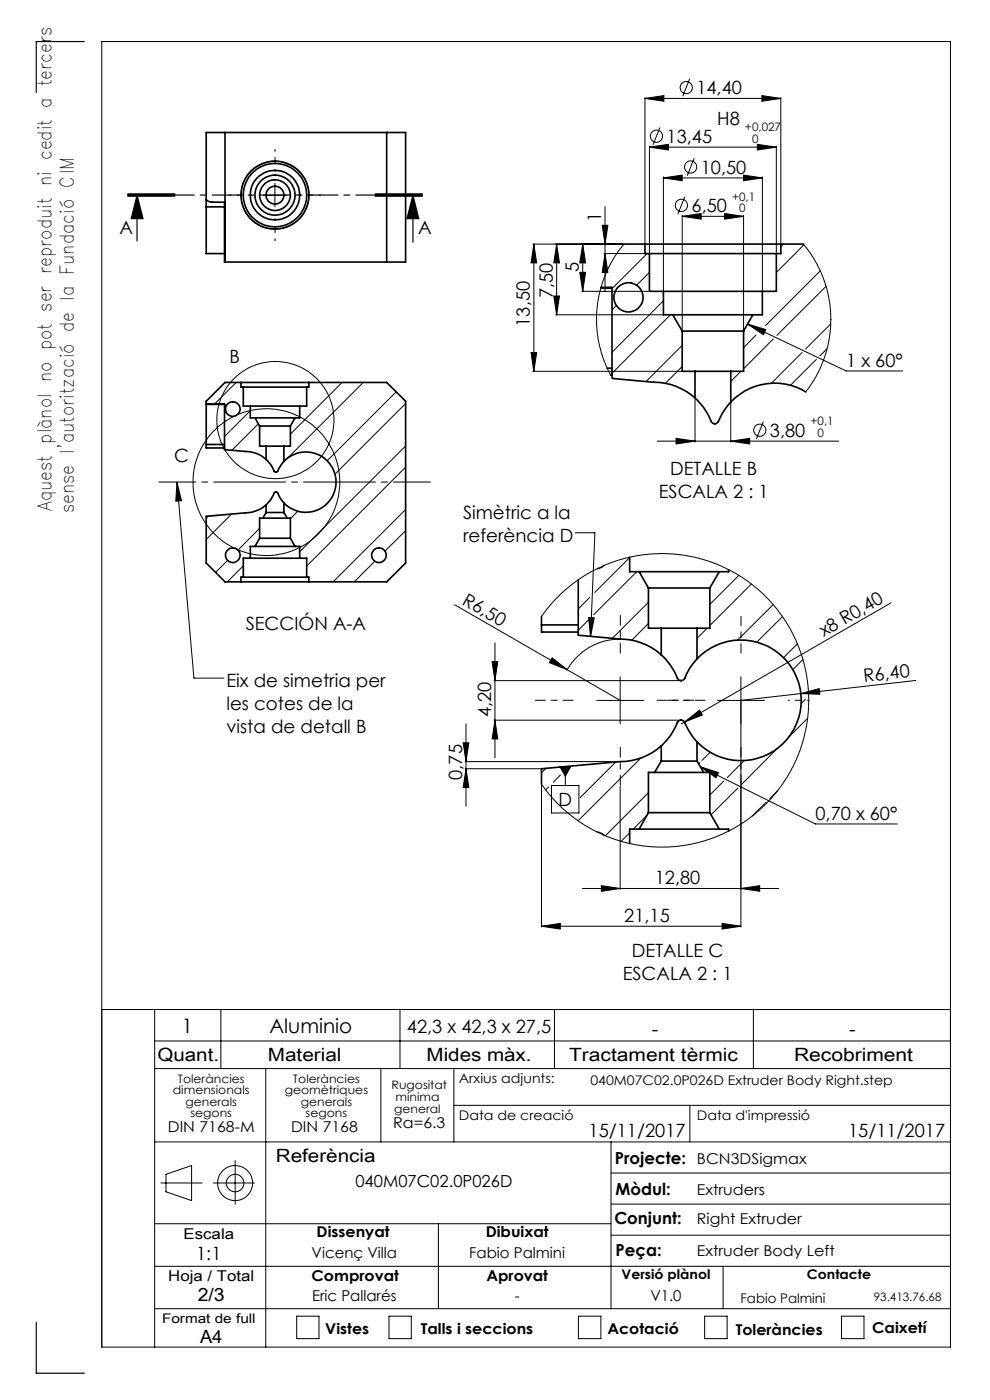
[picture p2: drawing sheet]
<svg xmlns="http://www.w3.org/2000/svg" width="210mm" height="297mm" viewBox="0 0 210 297" stroke-linecap="round" stroke-linejoin="round" font-family="sans-serif">
<g fill="none" stroke="#000" stroke-width=".21">
<path d="M146.3 16.7l-1.5 3.7M58.3 38.9v5M136.8 20.9l4-.6v1.2zM136.8 20.7v30.9M136.8 20.9h28.8M137.8 31.2l4-.6v1.2zM137.8 31v22.6M137.8 31.2h26.9M140 27.1l-1.5 3.7M140.7 37.7l4-.6v1.2zM140.7 37.5v24.1M140.7 37.7h21"/>
<path d="M147.2 33.6l-1.4 3.7M157.7 37.1l4 .6-4 .6zM160.7 30.6l4 .6-4 .6zM161.6 20.3l4 .6-4 .6zM161.7 37.5v24.1M164.7 31v22.6M165.6 20.7v30.9M55.8 41.4h5M113 51.8h19.2M113.2 51.8l.6 4h-1.2zM113.2 51.8v27M118.1 51.8l.6 4h-1.2z"/>
<path d="M118.1 51.8v15M123 57.8h1.2l-.6 4zM123.6 51.8l.6 4h-1.2zM123.6 51.8v10M127.7 47.8h1.2l-.6 4zM128.1 53.8h9.4M128.3 53.8l.6 4h-1.2zM128.3 43.8v18M132.4 51.8l-2 2.7-1.8 3.2-1.1 3.1-.5 1.9-.4 2.5v4.3l.5 3.5 1 3.5 1.4 3.1M137.3 53.8l-7.5 7.4M137.8 57.8l-2.8 2.7M144.7 45.9l4-.6v1.2z"/>
<path d="M144.7 45.7v24.4M144.7 45.9h13M145.3 41.7l-1.5 3.7M153.7 45.3l4 .6-4 .6zM157.7 45.7v24.4M166.2 51.8l-.6 .6M170.4 51.8l2.1 2.9 1.5 2.6 .7 1.8 1.1 3.9 .4 4.5-.2 4-1 4.1-.9 2.4-1 1.9-2.2 3.2M170.5 51.9l-5.8 5.9M174 57.5l-11.6 11.6M112.6 74.8h1.2l-.6 4zM113 78.8h31.5M117.5 62.8h1.2l-.6 4z"/>
<path d="M117.9 66.8h22.6M123.4 61.8h14.1M130.7 64.8l-.9 .9M140.7 63.8l-10.9 10.9M142.2 66.8l-12.4 12.4M144.7 73.3l-7.6 7.6M144.7 77.7l-3.6 3.6M157.2 78.8l-2.2 2.1M158.6 68.8l3.9 1.1-.6 1.1zM158.6 68.8l20.9 9.9h12M160.4 71.1l-2.7 2.7M164 71.9l-6.3 6.3"/>
<path d="M170.1 74.8l-6.5 6.5M173.2 76.2l-5.5 5.5M175.2 60.7l-10.4 10.5M175.4 74l-1.5 1.5M176.2 68.7l-5.3 5.3M50.1 81.1l-4.6 4.6M53.1 87.1l-5.5 5.5M54.8 89.9l-5.6 5.6M56.4 97.3l-.1 .1M72.6 81.1l-11 11M77 81.1l-16 16.1M84 83.1l-14.6 14.7"/>
<path d="M86 85.6l-15 15M86 94.6l-22.4 22.4M86 99.1l-20.9 21M129.8 80.1l.1 .2M139.4 93.6h38.5M143.4 93l4 .6-4 .6zM147.4 84.6v9.2M147.4 84l-.2 .2M155 93.6l4-.6v1.2zM155 85.5v8.3M161.9 89.4l-1.5 3.7M37.5 102.3l1 3.9-1.2 .1z"/>
<path d="M37.5 102.3l3.6 41.6h6.4M44.2 109.5l-.5 .5M48.3 118.9l-2.6 2.5M49.1 109l-5.4 5.4M55.1 112.1l-4.6 4.6M60.4 106.8l-.2 .1M63.2 108.4l-1.6 1.7M79.5 119.1l-4.4 4.3M86 108.1l-15.3 15.3M86 112.6l-4.3 4.3M122 113h4.2l-.9 22M128.1 120l3.5-1.3 3.7-.8 4.3-.5 3.5 .1 3.4 .5 3.9 1.1 2.6 1 4.2 2.2 3.3 2.5 2.3 2.2 2.1 2.3 2.7 4 1.9 4.1 1 3.1 .8 3.9 .3 3.7-.3 4.1-.7 4.1-.9 3-1.6 3.5-1.9 3.2-2.6 3.4-2.8 2.8-2.6 1.9-3.2 2-3.7 1.7-2.9 .9-4.8 .9-4.3 .1-3.9-.4-3.5-.8-3.8-1.3"/>
<path d="M133.6 118.3l-7.4 7.4M51.6 120l-3.4 3.4M96.4 128.3l35.2 20.3M105 136.4v24.4M117.1 139.6l3.2 2.5-3.8-1.5zM124.8 131l1.2 .1-.7 3.9zM124.9 131.4l-2.2 2.3M125.1 126.7l-2.4 2.5M126.8 120.6l-3.2 1.8-3.4 2.5-2.5 2.4-2.8 3.5M131.4 135.6a13 13 0 0 0-11.2 6.6M135.1 121.3l-9.2 9.1M137.5 127.8l-7.6 7.6"/>
<path d="M137.5 132.3l-3.5 3.5M140.3 138.5l-.2 .2M150 133.3l-2.2 2.1M156.7 122.1l-6.1 6.1M159.4 123.9l-8.8 8.8M164 128.3l-7.5 7.5M166 130.8l-5.5 5.4M169.2 136.6l-3 2.9M170.3 139.9l-2.1 2.2M189 127.9l-43.8 25.3M98.2 157.6h1.2l-.6 4zM98.8 153.6v17.5"/>
<path d="M104.4 140.4h1.2l-.6 4zM104.8 152.8h39.5M104.8 144.4h39.4M105 152.8l.6 4h-1.2zM126.6 148.6h10M131.6 143.6v10M145.2 153.2l3.2-2.5 .6 1zM145.2 153.2l-.7 .4M148.1 157.6l-.3 .3M150.6 159.6l-1.7 1.7M152.2 148.6h10M157.2 143.6v53.1"/>
<path d="M165 158.7l-7.7 7.7M169.9 147.1l3.9-1 .1 1.2zM170.8 148.4l-.9 .9M171.3 152.4l-4 4M194.3 144.4l-37.1 4.2M98.7 163.1h16M98.7 161.6h32.7M98.8 163.1l.6 4h-1.2zM114.9 166.4l2.2 2.9 2.8 2.7 3.1 2.4 3.7 2.1M114.9 163.3v33.4M115.8 163l-.9 .9M116.4 166.9l-.7 .7"/>
<path d="M117 166.6h5.8v5.9h-5.8zM118.7 162.6h2.4l-1.2 2.1zM118.9 164.4l-1.5 1.5M119.9 162.6v4M130.6 161.7l-7.6 7.5M131.6 166.8v21.9M133.6 176.7l-1.8 1.8M135.9 160.8l-13.3 13.3M137.2 173l-2.9 2.9M137.5 168.2l-9.1 9.1M148.4 161.8l-.2 .2M148.6 162.7l3.8 1.2-.5 1.1z"/>
<path d="M148.6 162.7l24.4 12.1h17.4M153.5 165.7l-2.9 3M156.5 167.2l-5.7 5.7M157.8 161.4l-3.5 3.6M162.5 170.2l-3 2.9M165 167.7l-1.7 1.7M114.9 196.5l4-.6v1.2zM114.9 196.5h42.3M123.5 188.5h41.7M127.6 187.9l4 .6-4 .6zM153.2 195.9l4 .6-4 .6zM157.2 188.5l3.9-.6v1.2z"/>
<path d="M21.6 214.2h180M32.8 214.2v71.6M46.8 214.2v12.5M84.8 214.2v12.5M117.6 214.2v12.5M159.8 214.2v12.5M32.8 220.8h168.8M32.8 226.7h168.8M56.4 226.7v59.1M80.8 226.7v15.5M96.3 226.7v15.5M96.3 234.5h105.3"/>
<path d="M146.3 234.5v7.7M32.8 259.6h96.8M32.8 242.2h168.8M34.1 251h8.8M35.2 249.1l5.4-1.8v7.4l-5.4-1.9zM45.3 251h8.7M49.9 246.2v9.3M93 259.6v18M129.6 242.2v35.4M129.6 255.4h72M129.6 248.8h72M32.8 277.6h168.8"/>
<path d="M32.8 268.6h168.8M62.9 279.2h4.8v4.8h-4.8zM82.5 279.2h4.7v4.8h-4.7zM122.7 279.2h4.8v4.8h-4.8zM129.6 262h72M149.5 279.2h4.7v4.8h-4.7zM153.4 268.6v9M178.5 279.2h4.8v4.8h-4.8zM21.6 285.8h180v-277h-180v277"/>
<circle cx="145.6" cy="18.6" r="1.3"/>
<circle cx="139.3" cy="28.9" r="1.3"/>
<circle cx="146.5" cy="35.4" r="1.29"/>
<circle cx="58.3" cy="41.4" r="7.2"/>
<circle cx="144.5" cy="43.6" r="1.3"/>
<circle cx="58.4" cy="89.1" r="12.4"/>
<circle cx="161.2" cy="91.3" r="1.29"/>
<circle cx="56.5" cy="102.3" r="15.6"/>
<circle cx="49.9" cy="251" r="3.7"/>
<circle cx="49.9" cy="251" r="1.86"/>
</g>
<path d="M17.9 8.8h-10.2v10.8M27.1 41.6h10zM27.1 41.4h10M27.1 41.1h10M29.1 41.4l1.2 5h-2.5zM29.1 41.4v9.7M79.6 41.4h10M79.6 41.1h10M79.6 41.6h10M87.6 41.4l1.2 5h-2.5zM87.6 41.4v10M7.7 280.5v10.8h10.2" fill="none" stroke="#000" stroke-width=".25"/>
<path d="M58.3 36.4v-4.7M53.3 41.4h-4.7M58.3 46.4v4.7M63.3 41.4h4.7" fill="none" stroke="#000" stroke-width=".21" stroke-dasharray="15.2 1.3 1.3 1.3" stroke-dashoffset="14.8"/>
<path d="M131.6 138.6v-8M121.6 148.6h-8M131.6 158.6v8M141.6 148.6h8" fill="none" stroke="#000" stroke-width=".21" stroke-dasharray="15.2 1.3 1.3 1.3" stroke-dashoffset="13.1"/>
<path d="M157.2 138.6v-7.8M147.2 148.6h-7.8M157.2 158.6v7.8" fill="none" stroke="#000" stroke-width=".21" stroke-dasharray="15.2 1.3 1.3 1.3" stroke-dashoffset="13.2"/>
<path d="M167.2 148.6h4.4" fill="none" stroke="#000" stroke-width=".21" stroke-dasharray="15.2 1.3 1.3 1.3" stroke-dashoffset="15"/>
<path d="M91.3 102.3h-57.6" fill="none" stroke="#000" stroke-width=".21" stroke-dasharray="15.2 1.3 1.3 1.3" stroke-dashoffset="7.4"/>
<path d="M89.6 41.4h-62.5" fill="none" stroke="#000" stroke-width=".25" stroke-dasharray="6.3 1.3 1.3 1.3" stroke-dashoffset="2.4"/>
<g fill="#000">
<path d="M117.1 139.6l3.2 2.5-3.8-1.5zM145.2 153.2l3.2-2.5 .6 1zM169.9 147.1l3.9-1 .1 1.2zM118.7 162.6h2.4l-1.2 2.1z"/>
<path d="M137.8 31.2l4-.6v1.2zM160.7 30.6l4 .6-4 .6zM140.7 37.7l4-.6v1.2zM157.7 37.1l4 .6-4 .6zM144.7 45.9l4-.6v1.2zM153.7 45.3l4 .6-4 .6zM136.8 20.9l4-.6v1.2zM161.6 20.3l4 .6-4 .6zM158.6 68.8l3.9 1.1-.6 1.1zM127.6 187.9l4 .6-4 .6zM157.2 188.5l3.9-.6v1.2zM148.6 162.7l3.8 1.2-.5 1.1z"/>
<path d="M87.6 41.4l1.2 5h-2.5zM29.1 41.4l1.2 5h-2.5z"/>
<path d="M113.2 51.8l.6 4h-1.2zM112.6 74.8h1.2l-.6 4zM118.1 51.8l.6 4h-1.2zM117.5 62.8h1.2l-.6 4zM123.6 51.8l.6 4h-1.2zM123 57.8h1.2l-.6 4zM127.7 47.8h1.2l-.6 4zM128.3 53.8l.6 4h-1.2z"/>
<path d="M143.4 93l4 .6-4 .6zM155 93.6l4-.6v1.2z"/>
<path d="M37.5 102.3l1 3.9-1.2 .1zM124.8 131l1.2 .1-.7 3.9z"/>
<path d="M98.8 163.1l.6 4h-1.2zM98.2 157.6h1.2l-.6 4zM105 152.8l.6 4h-1.2zM104.4 140.4h1.2l-.6 4z"/>
<path d="M153.2 195.9l4 .6-4 .6zM114.9 196.5l4-.6v1.2z"/>
</g>
<g fill="none" stroke="#000" stroke-width=".35">
<path d="M47.7 28.1v27.5M82 28.1v27.5M43.7 42.4l1 .5h2.9v12.7h38.4v-27.5h-42.3v25.7h3.9M43.7 43.9h3.9M132.4 51.8h4.4M136.8 51.8h28.8M136.8 51.8v2h1M137.8 53.8h26.9M137.8 53.8v8h2.9M164.7 53.8v8h-3M165.6 51.8v2h-.9M165.6 51.8h4.8"/>
<path d="M127.5 61.1h2.3M127.5 61h2.3v19.1M128.8 78.1h1M129.5 79.6h.3M140.7 61.8h21M140.7 61.8v5h2M142.7 66.8h17M142.7 66.8l2 3.4M144.7 70.2h13M144.7 70.2v8.6h2.7M147.4 78.8h7.6M147.4 78.8v5.6"/>
<path d="M155 78.8v6.5M157.7 70.2v8.6h-2.7M159.7 66.8l-2 3.4M161.7 61.8v5h-2M43.7 85.7h3.9v9.7l4.5 .4a6.4 6.4 0 0 1 4.3 1.7M43.7 85.7v.1M43.7 85.8v8.5M43.7 94.3v.7h3.9M43.7 85.8h3.9M43.7 94.3h3.9M51.1 81.1h14.4M51.1 81.1h-3.4l-4 4v.6"/>
<path d="M51.1 81.1v1h.5M51.6 82.1h13.5M51.6 82.1v4h1.5M53.1 86.1h10.5M53.1 86.1v2.5h1M54.1 88.6h8.5M54.1 88.6l1 1.8M55.1 90.4h6.5M55.1 90.4v4.2h1.3M56.4 97.5l.2 .1a7.1 7.1 0 0 1 1.7 2.5l.2 .1M56.4 94.6h3.8M56.4 94.6v2.9"/>
<path d="M60.2 97.9l-1.4 2.1-.2 .2M60.2 97.9a6.4 6.4 0 0 1 9.1-.2 6.4 6.4 0 0 1 0 9.1 6.4 6.4 0 0 1-9.1-.1M60.2 94.6v3.3M61.6 90.4v4.2h-1.4M62.6 88.6l-1 1.8M63.6 86.1v2.5h-1M65.1 82.1v4h-1.5M65.5 81.1h16.5l4 4v34.3l-4 4h-16.5M65.5 81.1v1h-.4M129.9 80.3l8.8 .8a13 13 0 0 1 8.7 3.3M147.4 84.4v.1a13.9 13.9 0 0 1 3.5 5 .95 .95 0 0 0 1.1 .3 .95 .95 0 0 0 .6-.9 14.4 14.4 0 0 1 2.4-3.6M170.9 83.1a12.8 12.8 0 0 0-15.9 2.2"/>
<path d="M53.1 118.4h10.5M53.1 118.4h-1.5v4M54.1 115.9h8.5M54.1 115.9h-1v2.5M55.1 114.2h6.5M55.1 114.2l-1 1.7M55.7 109.9h5.2M55.7 109.9h-.6v4.3M56.4 108.7h3.8M56.4 107.1a6.9 6.9 0 0 1-4.3 1.7l-8.4 .7v9.9l4 4h3.4M56.4 107.1v1.6M56.4 108.7l-.7 1.2"/>
<path d="M58.5 104.4l-.3 .1a6.3 6.3 0 0 1-1.8 2.6M58.5 104.4h.1M58.5 100.2h.1M58.6 104.4l.2 .1 .9 1.5 .5 .7M60.2 106.7v2M60.2 108.7l.7 1.2M60.9 109.9h.7v4.3M61.6 114.2l1 1.7M62.6 115.9h1v2.5M63.6 118.4h1.5v4M128.1 120l-1.3 .6M133.6 118.2v3.1h2"/>
<path d="M51.1 123.4h14.4M51.6 122.4h13.5M51.6 122.4h-.5v1M65.1 122.4h.4v1M114.9 130.8v1.8M114.9 132.6v1.5h7.8M114.9 132.6h7.8M122.7 123v11.8l8.9 .8a13.3 13.3 0 0 1 8.7 3.3M135.6 121.3h17M135.6 121.3l1.9 3.4M137.5 124.7h13.1M137.5 124.7v8.6h2.8"/>
<path d="M140.3 138.9a15 15 0 0 1 3.6 5.3 .96 .96 0 0 0 1 .1 .96 .96 0 0 0 .6-.9 14 14 0 0 1 2.3-3.6M140.3 133.3h7.5M140.3 133.3v5.6M147.8 139.8a12.8 12.8 0 0 1 18.3-.4 12.8 12.8 0 0 1 0 18.3 12.8 12.8 0 0 1-18.3-.3M147.8 133.3v6.5M150.6 124.7v8.6h-2.8M152.6 121.3l-2 3.4M154.6 120.9v.4h-2M140.3 158.2a12.8 12.8 0 0 1-8.7 3.4l-16.7 1.5v3.3M140.3 158.2v3.3M147.8 157.4a17 17 0 0 1-2.8-4.4 .9 .9 0 0 0-1.3 .3 13.2 13.2 0 0 1-3.4 4.9M147.8 157.4v4.1"/>
<path d="M126.7 176.5l1.4 .7M135.6 175.9h17M135.6 175.9h-2v3.1M137.5 172.4h13.1M137.5 172.4l-1.9 3.5M138.9 163.9h10.4M138.9 163.9h-1.4v8.5M140.3 161.5h7.5M140.3 161.5l-1.4 2.4M147.8 161.5l1.5 2.4M149.3 163.9h1.3v8.5M150.6 172.4l2 3.5"/>
<path d="M152.6 175.9h2v.4"/>
<circle cx="58.3" cy="41.4" r="5.2"/>
<circle cx="58.3" cy="41.4" r="6.7"/>
<circle cx="58.3" cy="41.4" r="4.3"/>
<circle cx="58.3" cy="41.4" r="7.2"/>
<circle cx="58.3" cy="41.4" r="3.3"/>
<circle cx="58.3" cy="41.4" r="1.89"/>
<circle cx="133.3" cy="63.1" r="3.1"/>
<circle cx="49.4" cy="86.8" r="1.55"/>
<circle cx="49.4" cy="117.8" r="1.55"/>
<circle cx="80.4" cy="117.8" r="1.55"/>
</g>
<g font-size="4.2">
<text x="38.6" y="219">1</text>
<text x="57.2" y="219.2">Aluminio</text>
<text x="138.3" y="219.7">-</text>
<text x="180.1" y="219.7">-</text>
</g>
<g font-size="4">
<text x="10.9" y="108.4" transform="rotate(-90 10.9 108.4)">Aquest plànol no pot ser reproduit ni cedit a tercers</text>
<text x="15.6" y="108.9" transform="rotate(-90 15.6 108.9)">sense l'autorització de la Fundació CIM</text>
</g>
<g font-size="3.9">
<text x="147.7" y="20">14,40</text>
<text x="152.1" y="26.5">H8</text>
<text x="141.4" y="30.3">13,45</text>
<text x="148.7" y="36.9">10,50</text>
<text x="127.5" y="47" transform="rotate(-90 127.5 47)">1</text>
<text x="146.7" y="45">6,50</text>
<text x="25.3" y="49.7">A</text>
<text x="88.7" y="49.7">A</text>
<text x="122.8" y="57.7" transform="rotate(-90 122.8 57.7)">5</text>
<text x="117.2" y="63.2" transform="rotate(-90 117.2 63.2)">7,50</text>
<text x="112.4" y="69.3" transform="rotate(-90 112.4 69.3)">13,50</text>
<text x="48.7" y="77">B</text>
<text x="179.5" y="77.8">1 x 60°</text>
<text x="163.3" y="92.7">3,80</text>
<text x="36.9" y="98.1">C</text>
<text x="142.2" y="100.7">DETALLE B</text>
<text x="139.8" y="105.6">ESCALA 2 : 1</text>
<text x="98.2" y="110.1">Simètric a la</text>
<text x="98.2" y="115">referència D</text>
<text x="97.8" y="128.1" transform="rotate(30 97.8 128.1)">R6,50</text>
<text x="52.1" y="133.6">SECCIÓN A-A</text>
<text x="174.7" y="135.2" transform="rotate(-30 174.7 135.2)">x8 R0,40</text>
<text x="48" y="145.8">Eix de simetria per</text>
<text x="183.3" y="144.8" transform="rotate(-6 183.3 144.8)">R6,40</text>
<text x="48" y="150.7">les cotes de la</text>
<text x="48" y="155.6">vista de detall B</text>
<text x="104.2" y="152.1" transform="rotate(-90 104.2 152.1)">4,20</text>
<text x="98" y="165.4" transform="rotate(-90 98 165.4)">0,75</text>
<text x="118.5" y="171">D</text>
<text x="173" y="174">0,70 x 60°</text>
<text x="138.9" y="187.6">12,80</text>
<text x="132.4" y="195.6">21,15</text>
<text x="134" y="203.1">DETALLE C</text>
<text x="132.1" y="207.9">ESCALA 2 : 1</text>
<text x="86.3" y="219.2">42,3 x 42,3 x 27,5</text>
<text x="33.4" y="225">Quant.</text>
<text x="56.8" y="225">Material</text>
<text x="90.5" y="225">Mides màx.</text>
<text x="120.7" y="225">Tractament tèrmic</text>
<text x="168.4" y="225">Recobriment</text>
<text x="124.8" y="241.3">15/11/2017</text>
<text x="179.9" y="241.3">15/11/2017</text>
<text x="58.5" y="246.5">Referència</text>
<text x="41.6" y="267.2">1:1</text>
<text x="41.9" y="276.1">2/3</text>
<text x="42.4" y="284.9">A4</text>
</g>
<g font-size="3.5">
<text x="75.4" y="251.9">040M07C02.0P026D</text>
<text x="130.5" y="246.8">Projecte:</text>
<text x="130.6" y="253.4">Mòdul:</text>
<text x="130.3" y="259.8">Conjunt:</text>
<text x="130.6" y="266.4">Peça:</text>
</g>
<g font-size="3.2">
<text x="83.4" y="239.3">Ra=6.3</text>
<text x="35.6" y="240.1">DIN 7168-M</text>
<text x="61.7" y="240.1">DIN 7168</text>
<text x="147.8" y="246.8">BCN3DSigmax</text>
<text x="147.8" y="253.4">Extruders</text>
<text x="38.9" y="262.9">Escala</text>
<text x="67.2" y="262.5">Dissenyat</text>
<text x="103" y="262.5">Dibuixat</text>
<text x="147.8" y="259.8">Right Extruder</text>
<text x="66.1" y="266.8">Vicenç Villa</text>
<text x="99.5" y="266.8">Fabio Palmini</text>
<text x="147.8" y="266.4">Extruder Body Left</text>
<text x="35.7" y="271.7">Hoja / Total</text>
<text x="66.1" y="271.7">Comprovat</text>
<text x="103.2" y="271.7">Aprovat</text>
<text x="66.2" y="276.1">Eric Pallarés</text>
<text x="109.2" y="276.1">-</text>
<text x="138" y="276.1">V1.0</text>
<text x="69" y="283.1">Vistes</text>
<text x="89.3" y="283.1">Talls i seccions</text>
<text x="128.8" y="283.1">Acotació</text>
<text x="156.1" y="283.2">Toleràncies</text>
<text x="185" y="282.8">Caixetí</text>
</g>
<g font-size="2.8">
<text x="97.3" y="229.6">Arxius adjunts:</text>
<text x="125.2" y="230.2">040M07C02.0P026D Extruder Body Right.step</text>
<text x="97.3" y="237.7">Data de creació</text>
<text x="147.8" y="237.7">Data d'impressió</text>
<text x="131.8" y="271.4">Versió plànol</text>
<text x="171.2" y="271.4">Contacte</text>
<text x="34.4" y="280.7">Format de full</text>
<text x="157.1" y="276.3">Fabio Palmini</text>
</g>
<g font-size="2.5">
<text x="158" y="27.9">+0,027</text>
<text x="159.5" y="30.3">0</text>
<text x="155.3" y="42.5">+0,1</text>
<text x="156.8" y="45">0</text>
<text x="171.9" y="90.2">+0,1</text>
<text x="173.4" y="92.7">0</text>
<text x="36.7" y="232.1">dimensionals</text>
<text x="37.7" y="229.6">Toleràncies</text>
<text x="60.4" y="232.1">geomètriques</text>
<text x="62.1" y="229.6">Toleràncies</text>
<text x="83.1" y="231">Rugositat</text>
<text x="83.9" y="233.5">mínima</text>
<text x="39.4" y="234.6">generals</text>
<text x="40.4" y="237.1">segons</text>
<text x="63.8" y="234.6">generals</text>
<text x="64.8" y="237.1">segons</text>
<text x="83.6" y="236.2">general</text>
<text x="185.4" y="276.1">93.413.76.68</text>
</g>
</svg>
